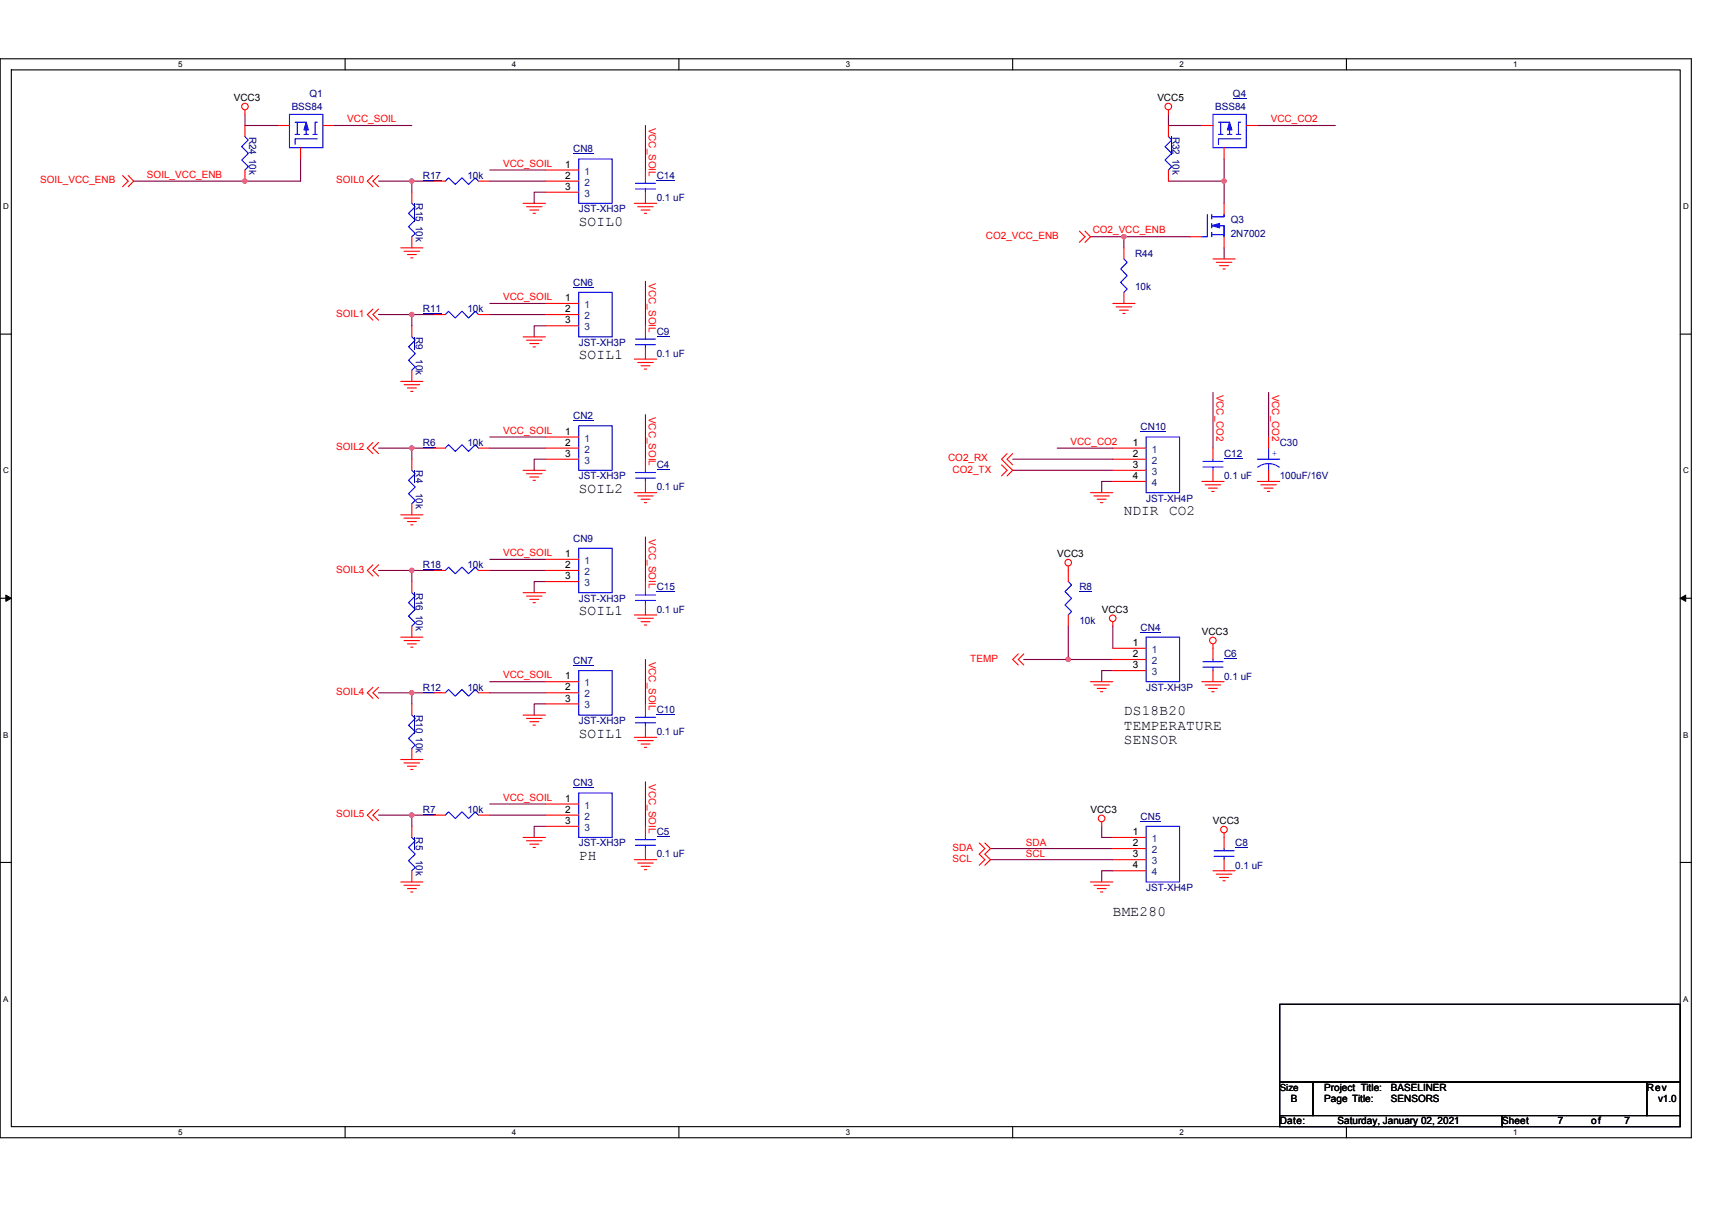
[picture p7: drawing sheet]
<svg xmlns="http://www.w3.org/2000/svg" width="297mm" height="210mm" viewBox="0 0 297 210" stroke-linecap="round" stroke-linejoin="round" font-family="sans-serif">
<path d="M0 10.2h293.5v187.2h-293.5zM2 12.1h289.5v183.4h-289.5z" fill="none" stroke="#000" stroke-width=".19"/>
<g fill="#fff">
<path d="M30.9 10.4h.8v1.6h-.8z"/>
<path d="M30.9 195.7h.8v1.6h-.8z"/>
</g>
<path d="M59.9 10.2v1.9M59.9 195.5v1.9" fill="none" stroke="#000" stroke-width=".19"/>
<g fill="#fff">
<path d="M88.8 10.4h.8v1.6h-.8z"/>
<path d="M88.8 195.7h.8v1.6h-.8z"/>
</g>
<path d="M117.8 10.2v1.9M117.8 195.5v1.9" fill="none" stroke="#000" stroke-width=".19"/>
<g fill="#fff">
<path d="M146.7 10.4h.8v1.6h-.8z"/>
<path d="M146.7 195.7h.8v1.6h-.8z"/>
</g>
<path d="M175.7 10.2v1.9M175.7 195.5v1.9" fill="none" stroke="#000" stroke-width=".19"/>
<g fill="#fff">
<path d="M204.7 10.4h.7v1.6h-.7z"/>
<path d="M204.7 195.7h.7v1.6h-.7z"/>
</g>
<path d="M233.6 10.2v1.9M233.6 195.5v1.9" fill="none" stroke="#000" stroke-width=".19"/>
<g fill="#fff">
<path d="M262.6 10.4h.7v1.6h-.7z"/>
<path d="M262.6 195.7h.7v1.6h-.7z"/>
<path d="M.5 35.1h1v1.5h-1z"/>
<path d="M292 35.1h1v1.5h-1z"/>
<path d="M.5 80.9h1v1.5h-1z"/>
<path d="M292 80.9h1v1.5h-1z"/>
</g>
<path d="M0 58h2M291.5 58h2" fill="none" stroke="#000" stroke-width=".19"/>
<g fill="#fff">
<path d="M.5 126.7h.9v1.6h-.9z"/>
<path d="M292 126.7h.9v1.6h-.9z"/>
</g>
<path d="M0 103.8h2M291.5 103.8h2" fill="none" stroke="#000" stroke-width=".19"/>
<path d="M1 103.3l1 .5-1 .6zM291.5 103.8l1-.5v1.1z" fill="#000" stroke="#000" stroke-width=".17"/>
<g fill="#fff">
<path d="M.5 172.6h.9v1.5h-.9z"/>
<path d="M292 172.6h.9v1.5h-.9z"/>
</g>
<path d="M0 149.7h2M291.5 149.7h2M222 174.3h69.5v13.5h-69.5zM222 187.8h5.8v5.8h-5.8zM222 193.6h38.6v1.9h-38.6zM227.8 187.8h57.9v5.8h-57.9zM260.6 193.6h30.9v1.9h-30.9zM285.7 187.8h5.8v5.8h-5.8z" fill="none" stroke="#000" stroke-width=".19"/>
<g fill="none" stroke="#800040" stroke-width=".19">
<path d="M42.5 19.9v1.9h5.8M202.7 19.9v1.9h5.8M52.2 27.6v3.8h-29M58 21.8h13.5M65.7 31.4h5.8M71.5 31.4h3.8M71.5 31.4v2M85 31.4h9.6M85 29.5h9.6M94.6 33.4h-1.9v1.9M112 21.8v7.7M202.7 31.4h9.7"/>
<path d="M212.4 27.6v3.8M212.4 31.4v3.9M218.2 21.8h13.5M65.7 54.6h5.8M71.5 54.6h3.8M71.5 54.6v1.9M85 54.6h9.6M85 52.7h9.6M94.6 56.5h-1.9v2M112 48.8v7.7M189.2 41.1h5.8M206.6 41.1h-11.6v1.9"/>
<path d="M212.4 43v1.9M65.7 77.8h5.8M71.5 77.8h3.8M71.5 77.8v1.9M85 77.8h9.6M85 75.8h9.6M94.6 79.7h-1.9v1.9M112 72v7.7M175.7 79.7h17.4M183.4 77.8h9.7M210.5 68.1v9.7M220.1 68.1v7.7"/>
<path d="M65.7 99h5.8M71.5 99h3.8M71.5 99v1.9M85 99h9.6M85 97.1h9.6M112 93.2v7.7M175.7 81.6h17.4M193.1 83.5h-1.9v2M85 118.3h9.6M94.6 100.9h-1.9v1.9M112 114.4v7.8M177.6 114.4h7.8"/>
<path d="M185.4 108.6v5.8M185.4 114.4h7.7M193.1 116.4h-1.9v1.9M193.1 108.6v3.9M65.7 120.2h5.8M71.5 120.2h3.8M71.5 120.2v2M85 120.2h9.6M85 139.5h9.6M94.6 122.2h-1.9v1.9M112 135.7v7.7M65.7 141.5h5.8"/>
<path d="M71.5 141.5h3.8M71.5 141.5v1.9M85 141.5h9.6M94.6 143.4h-1.9v1.9M171.8 147.3h21.3M171.8 149.2h21.3M191.2 143.4v1.9h1.9M193.1 151.1h-1.9v2"/>
</g>
<g fill="#f0f" stroke="#f0f" stroke-width=".19">
<circle cx="42.5" cy="31.4" r=".38"/>
<circle cx="71.4" cy="31.4" r=".38"/>
<circle cx="71.4" cy="77.8" r=".38"/>
<circle cx="71.4" cy="141.5" r=".38"/>
<circle cx="212.4" cy="31.4" r=".38"/>
<circle cx="185.3" cy="114.4" r=".38"/>
<circle cx="71.4" cy="99" r=".38"/>
<circle cx="71.4" cy="120.2" r=".38"/>
<circle cx="71.4" cy="54.6" r=".38"/>
<circle cx="195" cy="41.1" r=".38"/>
</g>
<g fill="none" stroke="#f00" stroke-width=".19">
<path d="M42.5 19.1v.8M202.7 19.1v.8M21.3 30.5l.9 .9-.9 1M22.2 30.5l1 .9-1 1M42.5 21.8v1.9M42.5 29.5v1.9M48.3 21.8h1.9M52.2 25.6v2M56 21.8h2M64.7 30.5l-1 .9 1 1M65.7 30.5l-1 .9 1 1M71.5 33.4v1.9"/>
<path d="M75.3 31.4h2M83 31.4h2M90.8 35.3h3.8M91.4 35.9h2.6M91.9 36.4h1.6M92.5 37h.4M94.6 29.5h5.8M94.6 31.4h5.8M94.6 33.4h5.8M110.1 35.3h3.8M110.7 35.9h2.6M111.2 36.4h1.6"/>
<path d="M111.8 37h.4M112 29.5v1.9M112 33.4v1.9M202.7 21.8v1.9M202.7 29.5v1.9M208.5 21.8h2M212.4 25.6v2M212.4 35.3v1.9M216.2 21.8h2M64.7 53.6l-1 1 1 1M65.7 53.6l-1 1 1 1M69.5 43h3.9"/>
<path d="M70.1 43.6h2.7M70.7 44.2h1.5M71.3 44.7h.3M71.5 41.1v1.9M71.5 56.5v2M75.3 54.6h2M83 54.6h2M90.8 58.5h3.8M91.4 59h2.6M91.9 59.6h1.6M94.6 52.7h5.8M94.6 54.6h5.8"/>
<path d="M94.6 56.5h5.8M112 56.5v2M187.3 40.1l1 1-1 1M188.3 40.1l.9 1-.9 1M193.1 52.7h3.8M193.7 53.3h2.7M194.2 53.8h1.6M194.8 54.4h.4M195 43v1.9M195 50.7v2M206.6 41.1h1.9M210.5 44.9h3.8"/>
<path d="M211 45.5h2.7M211.6 46.1h1.5M212.2 46.7h.4M212.4 41.1v1.9M64.7 76.8l-1 1 1 .9M65.7 76.8l-1 1 1 .9M69.5 66.2h3.9M70.1 66.8h2.7M70.7 67.3h1.5M71.3 67.9h.3M71.5 79.7v1.9M71.5 64.2v2"/>
<path d="M75.3 77.8h2M83 77.8h2M92.5 60.2h.4M94.6 75.8h5.8M94.6 77.8h5.8M94.6 79.7h5.8M110.1 62.3h3.8M110.7 62.9h2.6M111.2 63.5h1.6M111.8 64.1h.4M112 60.4v1.9M112 79.7v1.9"/>
<path d="M174.7 78.7l-.9 1 1.9 1.9-1 1M175.7 78.7l-1 1 1 1M193.1 77.8h5.8M193.1 79.7h5.8M210.5 77.8v1.9M220.1 75.8v2M64.7 98l-1 1 1 1M65.7 98l-1 1 1 1M69.5 89.3h3.9M70.1 89.9h2.7M70.7 90.5h1.5M71.3 91.1h.3"/>
<path d="M71.5 87.4v1.9M75.3 99h2M83 99h2M90.8 81.6h3.8M91.4 82.2h2.6M91.9 82.8h1.6M92.5 83.4h.4M94.6 97.1h5.8M94.6 99h5.8M110.1 85.5h3.8M110.7 86.1h2.6M111.2 86.6h1.6"/>
<path d="M111.8 87.2h.4M112 83.5v2M173.8 80.7l.9 .9-.9 1M185.4 98.2v2.7M189.2 85.5h3.9M189.8 86.1h2.7M190.4 86.6h1.5M190.9 87.2h.4M193.1 81.6h5.8M193.1 83.5h5.8M208.5 83.5h3.9M209.1 84.1h2.7"/>
<path d="M209.7 84.7h1.5M210.2 85.3h.4M210.5 81.6v1.9M218.2 83.5h3.8M218.8 84.1h2.6M219.3 84.7h1.6M219.9 85.3h.4M220.1 81.6v1.9M64.7 119.3l-1 .9 1 1M65.7 119.3l-1 .9 1 1M69.5 110.6h3.9M70.1 111.2h2.7"/>
<path d="M70.7 111.7h1.5M71.3 112.3h.3M71.5 100.9v1.9M71.5 108.6v2M90.8 102.8h3.8M91.4 103.4h2.6M91.9 104h1.6M92.5 104.6h.4M94.6 100.9h5.8M94.6 118.3h5.8M110.1 106.7h3.8M110.7 107.3h2.6"/>
<path d="M111.2 107.9h1.6M111.8 108.5h.4M112 100.9v1.9M112 104.8v1.9M176.7 113.5l-1 .9 1 1M177.6 113.5l-.9 .9 .9 1M185.4 106.7v1.9M189.2 118.3h3.9M189.8 118.9h2.7M190.4 119.5h1.5M193.1 107.9v.7M193.1 112.5h5.8"/>
<path d="M193.1 114.4h5.8M193.1 116.4h5.8M208.5 118.3h3.9M209.1 118.9h2.7M209.7 119.5h1.5M210.5 111.7v2.7M210.5 116.4v1.9M69.5 131.8h3.9M70.1 132.4h2.7M70.7 133h1.5M71.3 133.5h.3M71.5 122.2v1.9"/>
<path d="M71.5 129.9v1.9M75.3 120.2h2M83 120.2h2M90.8 124.1h3.8M91.4 124.7h2.6M91.9 125.2h1.6M92.5 125.8h.4M94.6 120.2h5.8M94.6 122.2h5.8M94.6 139.5h5.8M110.1 128h3.8M110.7 128.5h2.6"/>
<path d="M111.2 129.1h1.6M111.8 129.7h.4M112 122.2v1.9M112 126v2M190.9 120h.4M210.2 120h.4M64.7 140.5l-1 1 1 .9M65.7 140.5l-1 1 1 .9M69.5 153.1h3.9M70.1 153.6h2.7M70.7 154.2h1.5M71.3 154.8h.3"/>
<path d="M71.5 143.4v1.9M71.5 151.1v2M75.3 141.5h2M83 141.5h2M90.8 145.3h3.8M91.4 145.9h2.6M91.9 146.5h1.6M92.5 147.1h.4M94.6 141.5h5.8M94.6 143.4h5.8M110.1 149.2h3.8M110.7 149.8h2.6"/>
<path d="M111.2 150.3h1.6M111.8 150.9h.4M112 143.4v1.9M112 147.3v1.9M169.9 146.3l1 1-1 .9 1 1-1 1M170.9 146.3l.9 1-.9 .9 .9 1-.9 1M189.2 153.1h3.9M189.8 153.6h2.7M190.4 154.2h1.5M190.9 154.8h.4M191.2 142.6v.8M193.1 145.3h5.8"/>
<path d="M193.1 147.3h5.8M193.1 149.2h5.8M193.1 151.1h5.8M210.5 151.1h3.8M211 151.7h2.7M211.6 152.3h1.5M212.2 152.8h.4M212.4 144.5v2.8M212.4 149.2v1.9"/>
<circle cx="42.5" cy="18.5" r=".57"/>
<circle cx="202.7" cy="18.5" r=".57"/>
<circle cx="185.3" cy="97.6" r=".57"/>
<circle cx="193.1" cy="107.3" r=".57"/>
<circle cx="210.4" cy="111.1" r=".57"/>
<circle cx="191.1" cy="142" r=".57"/>
<circle cx="212.4" cy="144" r=".57"/>
</g>
<g fill="none" stroke="#00f" stroke-width=".19">
<path d="M50.2 19.9h5.8v5.7h-5.8zM210.5 19.9h5.7v5.7h-5.7zM42.5 23.7l.6 .6-1.2 1.1 1.2 1.2-1.2 1.2 1.2 1.1-.6 .6M51.2 21.2h1.9M51.2 23.3h.8M51.6 21.2v2.1M52.7 23.3h.8M53.1 22.2v1.1M54.3 23.3h.8M55.1 21.2h-.4v2.1M55.1 24.1h-3.9v1M71.5 35.3l.5 .6-1.1 1.1 1.1 1.2-1.1 1.1 1.1 1.2-.5 .6"/>
<path d="M77.3 31.4l.5-.5 1.2 1.1 1.2-1.1 1.1 1.1 1.2-1.1 .5 .5M100.4 27.6h5.8v7.7h-5.8zM110.3 32.8h3.4M110.3 31.8h3.4M112 31.4v.4M112 32.8v.6M202.7 23.7l.6 .6-1.2 1.1 1.2 1.2-1.2 1.2 1.2 1.1-.6 .6M209.5 37.2v3.9h-1M210.2 38.8v.7M210.2 37.2v.8M210.2 37.6h2.2v-.4v.4h-1.9M211.2 39.2h1.2v1.9v-1.9h-.8"/>
<path d="M211.4 21.2h1.9M211.4 23.3h.8M211.8 21.2v2.1M213 23.3h.7M213.3 22.2v1.1M214.5 23.3h.8M215.3 24.1h-3.9v1M215.3 21.2h-.4v2.1M71.5 58.5l.5 .5-1.1 1.2 1.1 1.2-1.1 1.1 1.1 1.2-.5 .5M77.3 54.6l.5-.6 1.2 1.2 1.2-1.2 1.1 1.2 1.2-1.2 .5 .6M100.4 50.7h5.8v7.8h-5.8zM110.3 59.8h3.4"/>
<path d="M110.3 58.8h3.4M112 58.5v.3M112 59.8v.6M195 44.9l.6 .6-1.2 1.2 1.2 1.1-1.2 1.2 1.2 1.2-.6 .5M210.2 40.3v.8M210.2 40.7h2.2M210.5 40.7h1.7M77.3 77.8l.5-.6 1.2 1.1 1.2-1.1 1.1 1.1 1.2-1.1 .5 .6M100.4 73.9h5.8v7.7h-5.8zM198.9 75.8h5.8v9.7h-5.8zM210.5 79.7v.4M218.2 79.7h3.8"/>
<path d="M220.1 77.8v1.9M71.5 81.6l.5 .6-1.1 1.2 1.1 1.1-1.1 1.2 1.1 1.1-.5 .6M77.3 99l.5-.6 1.2 1.2 1.2-1.2 1.1 1.2 1.2-1.2 .5 .6M100.4 95.1h5.8v7.7h-5.8zM110.3 83h3.4M110.3 82h3.4M112 81.6v.4M112 83v.5M208.7 81h3.5M208.7 80.1h3.5M210.5 81v.6M218.2 81.1a3.1 3.1 0 0 1 3.8 0"/>
<path d="M220.1 80.5v1.1M71.5 102.8l.5 .6-1.1 1.2 1.1 1.1-1.1 1.2 1.1 1.2-.5 .5M100.4 116.4h5.8v7.7h-5.8zM110.3 104.2h3.4M110.3 103.3h3.4M112 102.8v.5M112 104.2v.6M185.4 100.9l.5 .6-1.1 1.2 1.1 1.1-1.1 1.2 1.1 1.1-.5 .6M198.9 110.6h5.8v7.7h-5.8zM208.7 115.8h3.5M208.7 114.8h3.5M210.5 114.4v.4"/>
<path d="M210.5 115.8v.6M71.5 124.1l.5 .6-1.1 1.1 1.1 1.2-1.1 1.1 1.1 1.2-.5 .6M77.3 120.2l.5-.5 1.2 1.1 1.2-1.1 1.1 1.1 1.2-1.1 .5 .5M100.4 137.6h5.8v7.7h-5.8zM110.3 125.4h3.4M110.3 124.5h3.4M112 124.1v.4M112 125.4v.6M71.5 145.3l.5 .6-1.1 1.2 1.1 1.1-1.1 1.2 1.1 1.1-.5 .6M77.3 141.5l.5-.6 1.2 1.1 1.2-1.1 1.1 1.1 1.2-1.1 .5 .6M110.3 146.7h3.4M110.3 145.7h3.4"/>
<path d="M112 145.3v.4M112 146.7v.6M198.9 143.4h5.8v9.7h-5.8zM210.6 148.6h3.5M210.6 147.6h3.5M212.4 147.3v.3M212.4 148.6v.6"/>
</g>
<g fill="none" stroke="#000080" stroke-width=".17">
<path d="M213.9 17h2.4M71.9 35.3v3.1M73.4 31.3h3.2M99.5 26.7h3.4M113.9 31.3h3.2M203.2 23.7v3.2M71.9 58.5v2.2M73.4 54.5h3.2M99.5 49.8h3.4M113.9 58.3h2.3M73.4 77.6h2.2M99.5 73h3.4"/>
<path d="M197.9 74.9h4.4M212.4 79.6h3.2M71.9 81.6v2.2M73.4 98.9h3.2M113.9 81.5h2.3M71.9 102.8v3.2M99.5 115.5h3.4M113.9 102.7h3.2M187.3 102.7h2.2M197.9 109.7h3.5M212.4 114.3h2.2M71.9 124.1v3.2"/>
<path d="M73.4 120.1h3.2M99.5 136.7h3.4M113.9 124h3.2M71.9 145.3v2.2M73.4 141.3h2.2M113.9 145.2h2.3M197.9 142.5h3.5M214.3 147.1h2.2"/>
</g>
<g fill="#00f" stroke="#00f" stroke-width=".19">
<path d="M53.1 21.2l.4 1.3h-.8z" fill-rule="evenodd"/>
<path d="M213.3 21.2l.4 1.3h-.7z" fill-rule="evenodd"/>
<path d="M210.2 39.2l1.4-.4v.7z" fill-rule="evenodd"/>
</g>
<g font-size="2.5">
<text x="100.4" y="39.2">SOIL0</text>
<text x="100.4" y="62.4">SOIL1</text>
<text x="100.4" y="85.5">SOIL2</text>
<text x="195" y="89.4">NDIR</text>
<text x="202.8" y="89.4">CO2</text>
<text x="100.4" y="106.8">SOIL1</text>
<text x="195" y="124.1">DS18B20</text>
<text x="100.4" y="128">SOIL1</text>
<text x="195" y="126.6">TEMPERATURE</text>
<text x="195" y="129.1">SENSOR</text>
<text x="100.4" y="149.2">PH</text>
<text x="193.1" y="158.9">BME280</text>
</g>
<g font-size="1.7">
<text x="40.6" y="17.5">VCC3</text>
<text x="200.8" y="17.5">VCC5</text>
<text x="98.1" y="29.1">1</text>
<text x="98.1" y="31">2</text>
<text x="98.1" y="33">3</text>
<text x="98.1" y="52.3">1</text>
<text x="98.1" y="54.2">2</text>
<text x="98.1" y="56.1">3</text>
<text x="98.1" y="75.4">1</text>
<text x="98.1" y="77.4">2</text>
<text x="196.5" y="77.4">1</text>
<text x="98.1" y="79.3">3</text>
<text x="196.5" y="79.3">2</text>
<text x="196.5" y="81.2">3</text>
<text x="196.5" y="83.1">4</text>
<text x="98.1" y="96.7">1</text>
<text x="98.1" y="98.6">2</text>
<text x="98.1" y="100.5">3</text>
<text x="183.4" y="96.7">VCC3</text>
<text x="191.2" y="106.3">VCC3</text>
<text x="196.5" y="112.1">1</text>
<text x="208.5" y="110.2">VCC3</text>
<text x="98.1" y="117.9">1</text>
<text x="98.1" y="119.8">2</text>
<text x="196.5" y="114">2</text>
<text x="196.5" y="116">3</text>
<text x="98.1" y="121.8">3</text>
<text x="98.1" y="139.1">1</text>
<text x="98.1" y="141.1">2</text>
<text x="98.1" y="143">3</text>
<text x="189.2" y="141.1">VCC3</text>
<text x="210.5" y="143">VCC3</text>
<text x="196.5" y="144.9">1</text>
<text x="196.5" y="146.9">2</text>
<text x="196.5" y="148.8">3</text>
<text x="196.5" y="150.7">4</text>
<text x="222" y="189.3">Size</text>
<text x="224" y="191.3">B</text>
<text x="229.8" y="189.3">Project Title:</text>
<text x="229.8" y="191.3">Page Title:</text>
<text x="241.3" y="189.3">BASELINER</text>
<text x="241.3" y="191.3">SENSORS</text>
<text x="285.7" y="189.3">Rev</text>
<text x="287.7" y="191.3">v1.0</text>
<text x="222" y="195.1">Date:</text>
<text x="232.1" y="195.1">Saturday, January 02, 2021</text>
<text x="260.6" y="195.1">Sheet</text>
<text x="270.3" y="195.1">7</text>
<text x="276.1" y="195.1">of</text>
<text x="281.9" y="195.1">7</text>
</g>
<g font-size="1.7" fill="#000080">
<text x="53.7" y="16.8">Q1</text>
<text x="213.9" y="16.8">Q4</text>
<text x="43.2" y="23.7" transform="rotate(90 43.2 23.7)">R24 10k</text>
<text x="50.6" y="19.1">BSS84</text>
<text x="203.4" y="23.7" transform="rotate(90 203.4 23.7)">R32</text>
<text x="210.8" y="19.1">BSS84</text>
<text x="99.5" y="26.4">CN8</text>
<text x="203.4" y="27.6" transform="rotate(90 203.4 27.6)">10k</text>
<text x="72.2" y="35.3" transform="rotate(90 72.2 35.3)">R15</text>
<text x="73.4" y="31.1">R17</text>
<text x="81.1" y="31.1">10k</text>
<text x="113.9" y="31.1">C14</text>
<text x="113.9" y="34.9">0.1 uF</text>
<text x="72.2" y="39.2" transform="rotate(90 72.2 39.2)">10k</text>
<text x="100.4" y="36.8">JST-XH3P</text>
<text x="213.5" y="38.8">Q3</text>
<text x="213.5" y="41.1">2N7002</text>
<text x="196.9" y="44.6">R44</text>
<text x="99.5" y="49.6">CN6</text>
<text x="196.9" y="50.4">10k</text>
<text x="72.2" y="58.5" transform="rotate(90 72.2 58.5)">R9</text>
<text x="73.4" y="54.2">R11</text>
<text x="81.1" y="54.2">10k</text>
<text x="113.9" y="58.1">C9</text>
<text x="72.2" y="62.3" transform="rotate(90 72.2 62.3)">10k</text>
<text x="100.4" y="60">JST-XH3P</text>
<text x="113.9" y="61.9">0.1 uF</text>
<text x="73.4" y="77.4">R6</text>
<text x="81.1" y="77.4">10k</text>
<text x="99.5" y="72.7">CN2</text>
<text x="197.9" y="74.7">CN10</text>
<text x="222" y="77.4">C30</text>
<text x="72.2" y="81.6" transform="rotate(90 72.2 81.6)">R4</text>
<text x="100.4" y="83.2">JST-XH3P</text>
<text x="113.9" y="81.2">C4</text>
<text x="212.4" y="79.3">C12</text>
<text x="212.4" y="83.2">0.1 uF</text>
<text x="222" y="83.2">100uF/16V</text>
<text x="72.2" y="85.5" transform="rotate(90 72.2 85.5)">10k</text>
<text x="113.9" y="85.1">0.1 uF</text>
<text x="198.9" y="87">JST-XH4P</text>
<text x="99.5" y="94">CN9</text>
<text x="73.4" y="98.6">R18</text>
<text x="81.1" y="98.6">10k</text>
<text x="72.2" y="102.8" transform="rotate(90 72.2 102.8)">R16</text>
<text x="72.2" y="106.7" transform="rotate(90 72.2 106.7)">10k</text>
<text x="100.4" y="104.4">JST-XH3P</text>
<text x="113.9" y="102.5">C15</text>
<text x="113.9" y="106.3">0.1 uF</text>
<text x="187.3" y="102.5">R8</text>
<text x="187.3" y="108.3">10k</text>
<text x="197.9" y="109.4">CN4</text>
<text x="73.4" y="119.8">R12</text>
<text x="81.1" y="119.8">10k</text>
<text x="99.5" y="115.2">CN7</text>
<text x="198.9" y="119.8">JST-XH3P</text>
<text x="212.4" y="114">C6</text>
<text x="212.4" y="117.9">0.1 uF</text>
<text x="72.2" y="124.1" transform="rotate(90 72.2 124.1)">R10</text>
<text x="100.4" y="125.6">JST-XH3P</text>
<text x="113.9" y="123.7">C10</text>
<text x="72.2" y="128" transform="rotate(90 72.2 128)">10k</text>
<text x="113.9" y="127.6">0.1 uF</text>
<text x="99.5" y="136.4">CN3</text>
<text x="73.4" y="141.1">R7</text>
<text x="81.1" y="141.1">10k</text>
<text x="197.9" y="142.2">CN5</text>
<text x="72.2" y="145.3" transform="rotate(90 72.2 145.3)">R5</text>
<text x="72.2" y="149.2" transform="rotate(90 72.2 149.2)">10k</text>
<text x="100.4" y="146.9">JST-XH3P</text>
<text x="113.9" y="144.9">C5</text>
<text x="113.9" y="148.8">0.1 uF</text>
<text x="214.3" y="146.9">C8</text>
<text x="198.9" y="154.6">JST-XH4P</text>
<text x="214.3" y="150.7">0.1 uF</text>
</g>
<g font-size="1.7" fill="#f00">
<text x="60.3" y="21.2">VCC_SOIL</text>
<text x="112.6" y="22.2" transform="rotate(90 112.6 22.2)">VCC_SOIL</text>
<text x="220.5" y="21.2">VCC_CO2</text>
<text x="87.3" y="28.9">VCC_SOIL</text>
<text x="7" y="31.8">SOIL_VCC_ENB</text>
<text x="25.5" y="30.8">SOIL_VCC_ENB</text>
<text x="58.3" y="31.8">SOIL0</text>
<text x="171.1" y="41.5">CO2_VCC_ENB</text>
<text x="189.6" y="40.5">CO2_VCC_ENB</text>
<text x="87.3" y="52.1">VCC_SOIL</text>
<text x="112.6" y="49.2" transform="rotate(90 112.6 49.2)">VCC_SOIL</text>
<text x="58.3" y="55">SOIL1</text>
<text x="211" y="68.5" transform="rotate(90 211 68.5)">VCC_CO2</text>
<text x="220.7" y="68.5" transform="rotate(90 220.7 68.5)">VCC_CO2</text>
<text x="87.3" y="75.2">VCC_SOIL</text>
<text x="112.6" y="72.3" transform="rotate(90 112.6 72.3)">VCC_SOIL</text>
<text x="185.7" y="77.2">VCC_CO2</text>
<text x="58.3" y="78.1">SOIL2</text>
<text x="164.5" y="80.1">CO2_RX</text>
<text x="165.3" y="82">CO2_TX</text>
<text x="112.6" y="93.6" transform="rotate(90 112.6 93.6)">VCC_SOIL</text>
<text x="58.3" y="99.4">SOIL3</text>
<text x="87.3" y="96.5">VCC_SOIL</text>
<text x="87.3" y="117.7">VCC_SOIL</text>
<text x="112.6" y="114.8" transform="rotate(90 112.6 114.8)">VCC_SOIL</text>
<text x="168.4" y="114.8">TEMP</text>
<text x="58.3" y="120.6">SOIL4</text>
<text x="112.6" y="136.1" transform="rotate(90 112.6 136.1)">VCC_SOIL</text>
<text x="58.3" y="141.9">SOIL5</text>
<text x="87.3" y="138.9">VCC_SOIL</text>
<text x="165.3" y="147.6">SDA</text>
<text x="165.3" y="149.6">SCL</text>
<text x="178" y="146.9">SDA</text>
<text x="178" y="148.8">SCL</text>
</g>
<g font-size="1.7" fill="#004080">
<text x="101.4" y="30.3">1</text>
<text x="101.4" y="32.2">2</text>
<text x="101.4" y="34.1">3</text>
<text x="101.4" y="53.4">1</text>
<text x="101.4" y="55.4">2</text>
<text x="101.4" y="57.3">3</text>
<text x="101.4" y="76.6">1</text>
<text x="101.4" y="78.5">2</text>
<text x="101.4" y="80.5">3</text>
<text x="199.8" y="78.5">1</text>
<text x="199.8" y="80.5">2</text>
<text x="199.8" y="82.4">3</text>
<text x="199.8" y="84.3">4</text>
<text x="101.4" y="97.9">1</text>
<text x="101.4" y="99.8">2</text>
<text x="101.4" y="101.7">3</text>
<text x="199.8" y="113.3">1</text>
<text x="101.4" y="119.1">1</text>
<text x="199.8" y="115.2">2</text>
<text x="199.8" y="117.2">3</text>
<text x="101.4" y="121">2</text>
<text x="101.4" y="122.9">3</text>
<text x="101.4" y="140.3">1</text>
<text x="101.4" y="142.2">2</text>
<text x="101.4" y="144.2">3</text>
<text x="199.8" y="146.1">1</text>
<text x="199.8" y="148">2</text>
<text x="199.8" y="150">3</text>
<text x="199.8" y="151.9">4</text>
</g>
<text font-size="1.6" fill="#00f" x="220.7" y="79.2">+</text>
<g font-size="1.4">
<text x="30.9" y="11.7">5</text>
<text x="88.8" y="11.7">4</text>
<text x="146.7" y="11.7">3</text>
<text x="204.7" y="11.7">2</text>
<text x="262.6" y="11.7">1</text>
<text x=".5" y="36.3">D</text>
<text x="292" y="36.3">D</text>
<text x=".5" y="82.1">C</text>
<text x="292" y="82.1">C</text>
<text x=".5" y="128">B</text>
<text x="292" y="128">B</text>
<text x=".5" y="173.8">A</text>
<text x="292" y="173.8">A</text>
<text x="30.9" y="197">5</text>
<text x="88.8" y="197">4</text>
<text x="146.7" y="197">3</text>
<text x="204.7" y="197">2</text>
<text x="262.6" y="197">1</text>
</g>
</svg>
